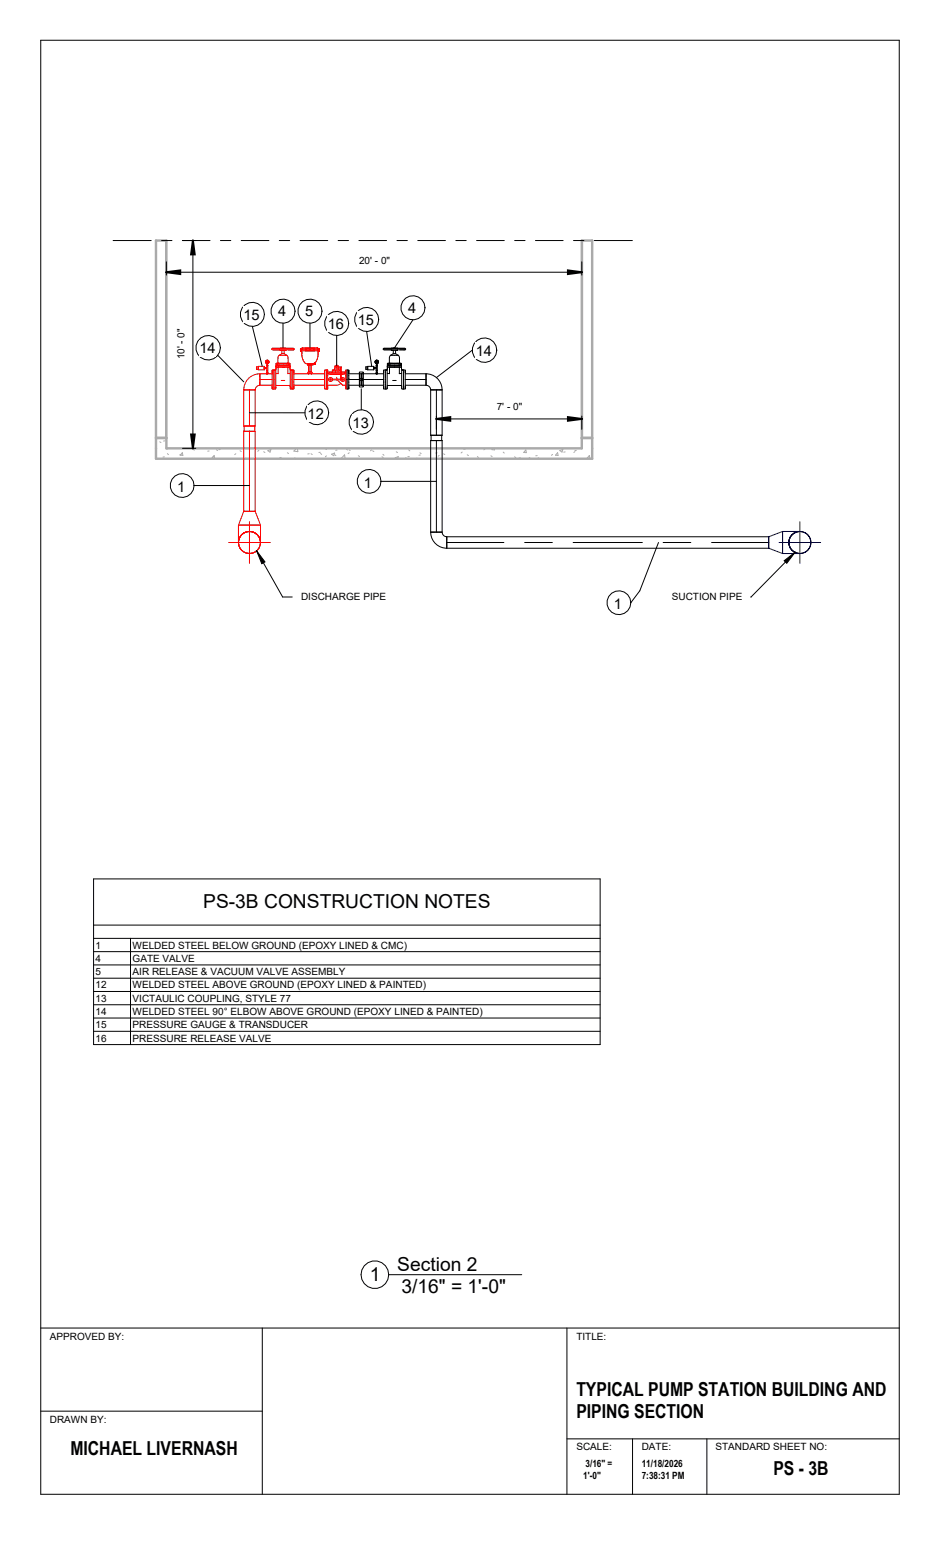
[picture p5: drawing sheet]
<svg xmlns="http://www.w3.org/2000/svg" width="216mm" height="356mm" viewBox="0 0 216 356" stroke-linecap="round" stroke-linejoin="round" font-family="sans-serif">
<g fill="none" stroke="#aaa" stroke-width=".23">
<path d="M38 55.2v45.3M133.8 55.2v45.3M36.7 101.4l.3 .2M37.8 104.9h-.4M37.9 101.2h-.3M38.4 104.1l.3 .3M38.6 102.9l-.2 .2M39 102.9l.1 .1M41.6 104.4h-.3M41.9 103.9l.1 .6h-.6zM44.3 103l.2 .2M44.4 103.1l.2 .3"/>
<path d="M47.3 102.9h.1M48 103.5l-.3 .1M49 104.8l-.2 .2M49.2 104.6l.1 .6-.6-.1zM49.7 103.2l.3 .2M50.6 103.2h-.3M54.2 104.2l-.3 .2M55.1 103.5l.3 .2M56.4 105.3l.1-.1v.1M59.5 103.4l-.3 .2M60.6 103.7l.2 .2M61.5 103.5l.7-.3-.2 .6z"/>
<path d="M64.6 105l-.3 .1M66 103.9l.3 .2M67.7 105.1l.2 .2M68.1 102.9l-.6 .7 .9 .1-.1-.8M69.5 102.9l.1 .1M71 104.2h-.3M71.4 104.2l.3 .1M73.6 103.8l-.4 .1M73.6 104.1l.3 .2M74.7 103l.3 .2M75 104.7l-.3 .2M76.1 104.3l.8-.3-.3 .6z"/>
<path d="M76.9 104.4l.2 .2M77.4 103.3l-.3 .1M78.8 105.3l-.4-.1 .8-.8 .1 .9M79.6 103.1l.2 .2M80.2 103.3l.2 .1M80.2 103.9l-.3 .2M82.3 104.6l.3 .2M85.4 103.3l-.3 .2M85.6 103.5l.3 .2M87.7 104.9l.3 .1M87.9 104.3l.3 .2M91 103.7l.3 .2"/>
<path d="M91.1 105.3l-.3-.2 .7-.3-.2 .5M93.2 105.1l.2 .2M93.9 103.3l.2 .2M94 104.8h-.3M95.7 105.2l-.1 .1M96.4 103.9l.3 .2M96.5 104.5h-.3M100.4 104h-.3M100.9 104.5l-.3 .2M101.9 104.2l.3 .2M106.2 103.8l-.3 .2M106.8 103.1l-.3 .1"/>
<path d="M107.3 104.4l.3 .2M109.6 104.8l.3 .2M111.4 103.1l-.3 .2M112.7 104.6l.3 .2M113.2 102.9l-.2 .3 .6 .1-.1-.4M114.4 102.9h.1M115.6 103.8l.2 .2M118.2 104.9l.3 .1M119.5 105.1h-.3M120.8 103.3l.1 .6h-.6zM121.7 102.9l.1 .1M121.7 105l-.3 .2"/>
<path d="M123.4 104.6h-.3M123.6 105.1l.3 .2M126.9 104.3l-.2 .2M128.1 103.9l.1 .7-.6-.1zM128.6 103.4l.7-.2-.2 .6zM129.8 103.7l-.3 .1M132.1 103.7l-.3 .2M132.4 103.4l-.4 .1M133.6 101h.1M135.4 104.6l.1 .6-.6-.1zM136 102.9h-.1"/>
</g>
<path d="M35.8 55.2h2.4v47.7h95.4v-47.7h2.4v50.1h-100.2zM35.8 100.5h2.4M133.6 100.5h2.4" fill="none" stroke="#aaa" stroke-width=".56"/>
<g fill="none" stroke="#f00" stroke-width=".23">
<path d="M62.6 80l-.1 .3M64.3 79.9l-1.7 .1M64.3 79.9h1.4M64.9 79.9h-.6M64.9 79.9h.2M65.1 79.9h.6M65.7 79.9l1.7 .1h-4.8M69.3 80v.1M69.4 80v.1M69.5 79.9v.2M69.5 79.9h.7M69.5 79.9h.2"/>
<path d="M69.5 79.9h.1M69.5 80l-.3 .1M70.2 80v.1M70.2 79.9h1.9M70.2 79.9v.1M70.3 80v.1M71.1 80v.1M71.3 80v.1M72.1 80v.1M72.1 79.9h.8M72.1 79.9v.1M72.2 80v.1"/>
<path d="M72.7 79.9h.2M72.9 79.9h.1M72.9 80l.3 .1M72.9 79.9v.2M73 80v.1M73.1 80v.1M56 97.8h.1M56 97.8h1.3M56 99v18.4M56 89.5h2.6M56 89.5v8.3M56.1 99h-.1"/>
<path d="M56.1 97.8h1.2M56.1 99h1.2M56.1 97.8v1.2M57.3 97.8h1.3M57.3 99h-1.3M57.3 97.8h1.2M57.3 99h1.2M57.3 99v18.4M57.3 89.5v8.3M58.5 97.8h.1M58.5 97.8v1.2M58.6 99h-1.3"/>
<path d="M58.6 99h-.1M58.6 99v18.4M58.6 89.5v8.3M58.9 84.2v.6M58.9 84.8h.4M59.3 84.1v.8h1.4v-.8M59.3 84.1l-.4 .1v.6M59.3 84.8v.1M59.3 84.2v.6M59.3 84.1h1.4M59.7 88.4a1.06 1.06 0 0 0-1.1 1.1M59.7 85.8a3.7 3.7 0 0 0-3.7 3.7"/>
<path d="M59.7 85.8v2.6M59.7 85.8h2.8M59.7 88.4h2.8M59.7 87.1h2.8M59.7 85.9v2.5M60.7 84.6v.3M60.7 84.1v.3M60.7 84.4l.2 .1M60.7 84.5v.1M60.7 84.4v.1M60.7 84.5h.2M60.9 84.4v.2"/>
<path d="M60.9 84.5l-.2 .1M60.9 84.4h.4M60.9 84.6h.4M60.9 84.4h.1M60.9 84.6h.1M61.2 85.7h.4M61.2 85.7l.1 .1M61.3 85h.2M61.3 84h.2M61.3 84.4l.1 .1-.1 .1M61.3 85h.1M61.3 84.6v.9"/>
<path d="M61.3 84h.1M61.3 84.4h.1M61.3 84.6h.1M61.3 85.8h.1M61.3 85.5l-.1 .2M61.3 85.5h.1M61.3 83.8h.1M61.3 83.8v.6M61.3 83.5v.3M61.4 85.8h.1M61.4 85.5h.1M61.4 83.1h.1"/>
<path d="M61.4 84h.1M61.4 83.8h.1M61.4 83h.1M61.4 83l-.2 .3 .2-.2M61.4 82.7a.36 .36 0 0 0-.4 .4 .36 .36 0 0 0 .4 .3M61.4 82.7a.36 .36 0 0 1 .3 .4 .36 .36 0 0 1-.3 .3M61.4 85h.1M61.4 83.8v.2M61.4 85v.5M61.4 83h.2l-.2 .1M61.4 83.5l.1 .3M61.5 83.8v1.7"/>
<path d="M61.5 85.8h.1M61.5 85.5l.1 .2M61.6 85.7l-.1 .1M62.5 84.9l.8 .2v4.1M62.5 87.1v2.2v-.6M62.5 85.6v-.7v2.2M62.9 85.2v4M62.9 84.9v.4M62.9 85.4v.2M62.9 85.8v.3M62.9 86.4v.3M62.9 87.5v.4"/>
<path d="M62.9 88.1v.3M62.9 88.6v.2M62.9 89v.3M62.9 86.2v.1M62.9 87v.3M63.1 84.9v.1M63.3 89.3h-.8M63.3 88.6l.2-.1h3l.2 .7M63.3 89v.2M63.3 88.8v.2M63.3 89.2h.1M63.3 85.6l.6 .2"/>
<path d="M63.4 84.2l1.6 .1M63.4 84.7l-.3 .2M63.4 83.8h.7zM63.5 83.4l-.1 1.3M63.8 83.9h-.4h1.6M63.8 83.4h.9M63.8 83.4h1.2M63.8 84.3l.1 1.5M63.8 83.4h-.3h1.5M63.8 84.3h1.2M63.8 84.3h.3M63.8 83.4h.3z"/>
<path d="M64.1 81.6h1.8M64.2 83.4h.1M64.3 80.4h1.4M64.3 80.4h.4v.8M64.4 81.6h.1M64.6 87.3h.4M65 83.4h1.2M65 83.4h1.5h-.3M65 84.3h1.5M65 83.4h1.5M65 83.8l1.6 .1zM65 87.3h.4"/>
<path d="M65 84.3h.4M65.3 83.4h.9M65.3 81.2l.8 .7 .1 1.5M65.3 81.2h-.6l-.7 .4-.2 .6v1.2h-.3h1.5M65.4 84.3h.8l-.1 1.5M65.6 81.6h.1M65.7 80.4h-.4v.8M65.7 80.3h.1M65.7 80.3v.1M65.7 83.4h.1M65.9 83.8h.7zM66 83.4h.1"/>
<path d="M66.1 84.3h.1M66.2 83.4h.2M66.2 80.3h1.2M66.5 83.4h.1M66.5 83.4l.1 1.3 .3 .3M66.6 84.2l-.1 .1M66.7 85.6l-.6 .2M66.7 85.1v4.1M66.7 89.2l.8 .1M67.1 85.2v4.1M67.1 86.4v.9M67.1 85.8v.3"/>
<path d="M67.1 85.4v.2M67.1 84.9v.4M67.1 89v.2M67.1 88.6v.2M67.1 88.1v.5M67.1 87.5v.4M67.1 86.2v.1M67.4 80.3h-4.8h1.7v.1M67.5 84.9l-.8 .1M67.5 87.1v2.2v-.6M67.5 85.6v-.7v2.2M67.5 85.8h3.4"/>
<path d="M67.5 88.4h7M67.5 87.7v.1M67.5 87.1h7M67.5 80l-.1 .3M69 80.3h.1M69 80.5h.1M69 80.1h.1M69 80.1v.4M69.1 80.3h-.1h4.4h-.2M69.1 80.1h-.1h1.2M69.2 80.5h-.2h1.2M69.3 81.1l.1 .9 .3 .8"/>
<path d="M69.3 80.6v.4M69.3 80.6h.1M69.7 82.8l.1 .2M69.8 83l.3 .4M70.1 80.1h.3M70.1 83.4l.5 .1M70.2 80.5h1.9M70.2 80.1h1.9M70.2 80.1v.4M70.6 83.5h.1M70.7 83.5h1h-.3M70.7 83.5h1"/>
<path d="M70.7 85.6h1M70.7 85.6l.1 .2M70.7 83.5h.2M70.8 83.8h.4M70.8 83.8h.1M70.8 85.8h.7M70.8 85.3h.7M70.8 85.8h.1M70.8 85.3l-.1 .3M70.9 83.8v1.5M70.9 83.5l-.1 .3M70.9 83.5h.5"/>
<path d="M70.9 83.5h.1M70.9 83.5h.3M71 85.8h.1M71.1 80.1h.2M71.1 83.5h.1M71.1 83.8h.2M71.2 83.8h.4M71.2 83.5h.1M71.2 83.8v1.5M71.2 83.5h.2M71.4 85.8h.1M71.4 83.5h.2"/>
<path d="M71.5 83.5h.1M71.5 85.8h3M71.5 83.8h.1M71.5 83.8v1.5M71.5 85.8h.1M71.5 85.3l.2 .3M71.6 83.5v.3M71.7 83.5l.5 .1M71.7 85.6l-.2 .2M71.8 83.5v.1M71.8 83.5l.4 .1M72 80.1h.3"/>
<path d="M72.1 83.4l-.4 .1M72.1 80.5h1.3h-.2M72.1 83.4v.3l-.3-.1M72.1 80.1h1.3h-.2M72.1 80.1v.4M72.2 83.5v.1M72.3 83.3l-.2 .1M72.3 83.3h.1M72.3 83.5h.1M72.4 83.3h.1M72.4 83.5l-.2 .1M72.4 83.3v.2"/>
<path d="M72.5 83.2l-.1 .1M72.5 83.2h.1M72.6 83.1l-.1 .1M72.6 83h.1M72.9 82.5l-.3 .5M72.9 82.4h.1M73 81.6l-.1 .8M73.1 80.6h.1M73.1 80.6v.3M73.1 80.9l-.1 .7M73.1 80.5v.1M73.3 80.3h.1"/>
<path d="M73.3 80.1v.4M74.5 87.1v2.2v-.6M74.5 85.6v-.7v2.2M74.5 84.9h.8M74.5 89.3h.8M74.9 84.9v4.4zM75.3 88.4h2l1-.4 .4 .4M75.3 84.9v4.4M75.3 88.7v.6M75.3 84.9v.7M75.3 85.8h.2M75.3 86.1v.2"/>
<path d="M75.5 85.4h.8M75.5 85.4h2.7h-1.9M75.5 85.4v.5M75.5 85.9h2.7h-2.5M75.8 87.1h.1M75.8 87.1l.2 .1M75.8 86h2.4M76 87l-.2 .1M76.3 85.4h.1M76.3 85h.3M76.4 87a.46 .46 0 0 0-.7-.3 .46 .46 0 0 0 0 .8 .46 .46 0 0 0 .7-.3M76.6 85h-.3v.4"/>
<path d="M76.6 85h.3M76.9 84.1l-.1 .9M76.9 84.1h.3M76.9 84.1h.8M77.2 84.1v-.2h.3v.2M77.2 84.1h.3M77.2 84.3l.2 .7M77.2 84.3v.7M77.3 83.9v.2M77.3 86.6v.3M77.3 87h.1M77.4 84.5h.8"/>
<path d="M77.4 87.2l1.3 1.2M77.5 84.1h.2M77.6 85.4v-.4h-.6v.4M77.7 84.1v.2M77.7 84.5l.2 .5M77.8 85h.4M78.2 87v-2.6l.2-.1v2.7M78.2 87l-2.4 .1h3M78.2 87h.2M78.4 84.3h-1.2M78.4 85.4h.7v.5h-.7h.5M78.4 86h.4"/>
<path d="M78.4 86.8a.46 .46 0 0 1 .7 .1 .46 .46 0 0 1-.2 .7 .46 .46 0 0 1-.6-.4M78.4 87h.1M78.4 87h.3M78.7 87.2v.1M78.7 87l.1 .1M78.7 87h.1M78.7 87.3h.1M78.7 88.4h.7M78.8 87.1h.1M78.8 87.1l-.1 .2M79.1 85.8h.3M79.4 88.3v.1"/>
<path d="M79.4 85.6v-.7v4.4v-.9M79.4 84.9h.3v4.4h-.3M79.4 86.2v.1M56 117.4h1M56 117.4l-1.2 3.2M57.3 117.4h1.3M57.3 117.4h-.2M57.3 119.8v9.5M58.6 117.4h-2.6M58.6 117.4l1.2 3.2M52.5 124.5h9.6M54.8 124.5a2.53 2.53 0 0 0 2.5 2.6"/>
<path d="M54.8 124.5l.1-.6a2.53 2.53 0 0 0 2.4 3.2M54.8 120.6h5M54.8 120.6v3.9M55.5 122.8l-.5 .7-.2 1M55.5 122.8l-.6 1.1M55.5 122.7l.5-.3-.5 .3M56.1 122.3l.5-.2zM56.7 122.1l.6-.1zM57.3 122a2.53 2.53 0 0 0-2.5 2.5 2.53 2.53 0 0 0 2.5 2.6M57.3 122a2.53 2.53 0 0 1 2.5 2.5 2.53 2.53 0 0 1-2.5 2.6M57.3 122l.6 .1zM58 122.1l.5 .2z"/>
<path d="M58.6 122.4l.5 .3zM59.1 122.8l.5 .7 .2 1M59.1 122.8l.6 1.1M59.8 120.6v3.9M59.8 124.5a2.53 2.53 0 0 1-2.5 2.6M59.8 124.5l-.1-.6a2.53 2.53 0 0 1-2.4 3.2"/>
<circle cx="61.4" cy="83.1" r=".4"/>
</g>
<g fill="none" stroke="#000" stroke-width=".23">
<path d="M26 55.2h8.7M37.1 55.2h2.4M41.9 55.2h6.3M44.3 55.2v47.7M50.6 55.2h2.4M55.4 55.2h6.4M64.1 55.2h2.4M68.9 55.2h6.4M77.7 55.2h2.3M82.4 55.2h6.4M91.2 55.2h2.4M95.9 55.2h6.4"/>
<path d="M104.7 55.2h2.4M109.5 55.2h6.3M118.2 55.2h2.4M123 55.2h6.3M131.7 55.2h2.4M136.5 55.2h8.7M88.2 80l-.1 .3M89.9 79.9l-1.7 .1M89.9 79.9h1.4M91.3 79.9l1.7 .1h-4.8M80.1 87.1v2.2v-.6M80.1 85.6v-.7v2.2"/>
<path d="M80.1 84.9h-.4v4.4h.4M80.1 85.8h8M80.1 88.4h8M80.1 87.1h2.5M80.1 86.2v.1M80.1 86.8v.2M80.1 87.7v.1M80.1 88.3v.1M82.6 85.4v1.7zM82.6 87.1v1.7zM82.6 85.4h.8M82.6 88.8h.8"/>
<path d="M82.7 86.9h.6v.5h-.6zM83 85.8v2.6M83.4 87.1v1.7zM83.4 85.4v1.7zM83.4 87.1h4.7M84.1 84.2v.6M84.1 84.8h.3M84.4 84.1v.8h1.4v-.8M84.4 84.1l-.3 .1v.6M84.4 84.8v.1M84.4 84.2v.6M84.4 84.1h1.4"/>
<path d="M85.8 84.4l.2 .1M85.8 84.5v.1M85.8 84.4v.1M85.8 84.6v.3M85.8 84.1v.3M85.8 84.5h.2M86 84.5l-.2 .1M86 84.4v.2M86 84.4h.4M86 84.6h.4M86 84.4h.1M86 84.6h.1"/>
<path d="M86.3 85.7h.4M86.3 85.7l.1 .1M86.4 85h.3M86.4 84h.3M86.4 84.4l.1 .1-.1 .1M86.4 84.6v.9M86.4 85h.1M86.4 84h.1M86.4 84.4h.1M86.4 84.6h.1M86.4 85.8h.1M86.4 85.5l-.1 .2"/>
<path d="M86.4 85.5h.1M86.4 83.8h.1M86.4 83.8v.6M86.5 84h.1M86.5 85.5h.1M86.5 85.8h.1M86.5 85h.1M86.5 83.5l-.1 .3M86.5 83.1h.1M86.5 83.8h.1M86.5 83h.1M86.5 83l-.2 .3 .2-.2"/>
<path d="M86.5 82.7a.4 .4 0 0 1 .4 .4 .4 .4 0 0 1-.4 .4M86.5 82.7a.4 .4 0 0 0-.4 .4 .4 .4 0 0 0 .4 .4M86.5 82.7l.4 .2M86.5 85.8h.2M86.5 83.8v.2M86.5 85v.5M86.5 83h.2l-.2 .1M86.6 85.5h.1M86.6 83.5v.3M86.6 85.8h.1M86.6 83.8v1.7M86.7 85.8h.1"/>
<path d="M86.7 85.5v.2M86.7 85.7v.1M86.9 83.3l-.4 .2M86.9 82.9v.4M88.1 84.9l.8 .2v4.1M88.1 87.1v2.2v-.6M88.1 85.6v-.7v2.2M88.1 87.7v.1M88.5 85.2v4M88.5 84.9v.4M88.5 85.4v.2M88.5 85.8v.3"/>
<path d="M88.5 86.4v.3M88.5 87.5v.4M88.5 88.1v.3M88.5 88.6v.2M88.5 89v.3M88.5 86.2v.1M88.5 87v.3M88.9 88.6l.2-.1h3l.2 .7M88.9 89v.2M88.9 89.2l-.8 .1M88.9 88.8v.2M88.9 85.6l.6 .2"/>
<path d="M89 84.2l1.6 .1M89 83.8h.7zM89 83.4v1.3l-.3 .3M89.2 83.4h-.2h1.6M89.3 83.4h.1M89.4 83.9h-.4h1.6M89.4 83.4h.9M89.4 83.4h1.2M89.4 83.8h-.4h1.6M89.4 84.3l.1 1.5M89.4 83.4h-.4h1.6M89.4 84.3h1.2"/>
<path d="M89.4 84.3h.2M89.4 83.4h.2zM89.7 81.6l-.2 .3-.2 1.5M89.8 83.4h.1M89.9 80.4h1.4M89.9 80.4h.4v.8M90 81.6h.1M90.2 87.3h.8M90.6 83.4h1.2M90.6 83.4h1.5h-.3M90.6 84.3h1.5M90.6 83.4h1.5"/>
<path d="M90.6 83.9h1.6h-.4M90.9 83.4h.9M90.9 81.2l.6 .4h-1.8M90.9 81.2h-.6l-.6 .4M91.2 81.6h.1M91.3 80.4h-.4v.8M91.3 80.3h.1M91.3 80.3v.1M91.3 83.4h.1M91.5 83.8h.7zM91.5 81.6l.2 .3 .1 1.5M91.6 83.4h.1"/>
<path d="M91.7 84.3h-1.1M91.8 83.4h.2M91.8 84.3l-.1 1.5M91.8 80.3h1M92.1 83.4h.1M92.1 83.4l.1 1.3 .3 .3M92.2 84.2l-.1 .1M92.3 85.6l-.6 .2M92.3 85.1v4.1M92.3 89.2l.8 .1M92.7 85.2v4.1M92.7 86.4v.9"/>
<path d="M92.7 85.8v.3M92.7 85.4v.2M92.7 84.9v.4M92.7 89v.2M92.7 88.6v.2M92.7 88.1v.5M92.7 87.5v.4M92.7 86.2v.1M92.8 80.3h.2M93 80.3h-4.8h1.7v.1M93.1 84.9l-.8 .1M93.1 87.1v2.2v-.6"/>
<path d="M93.1 85.6v-.7v2.2M93.1 85.8h4.8M93.1 88.4h4.8M93.1 87.1h4.8M93.1 80l-.1 .3M97.9 88.4a1.06 1.06 0 0 1 1 1.1M97.9 85.8a3.7 3.7 0 0 1 3.6 3.7M97.9 85.8v2.6M97.9 85.9v2.5M98.9 89.5h2.6M98.9 99.9h1.3M98.9 99.9h.1"/>
<path d="M98.9 89.5v10.4M99 89.5h2.5M99 99.9h1.2M99 99.9v1.2M100.2 99.9h1.3M100.2 99.9h1.2M100.2 89.5v10.4M101.4 99.9h.1M101.4 99.9v1.2M101.5 89.5v10.4M41.9 102.9h3.1M98.9 101.1h.1"/>
<path d="M98.9 101.1h1.3M98.9 101.1v21.1M99 101.1h1.2M100.2 101.1h1.3M100.2 101.1h1.2M100.2 101.1v21.1M101.4 101.1h.1M101.5 101.1v21.1M98.9 122.2a3.7 3.7 0 0 0 3.7 3.7M98.9 122.2h2.6M99 122.2h2.5M101.5 122.2a1.06 1.06 0 0 0 1.1 1"/>
<path d="M102.6 123.3v1.2M102.6 123.2v2.7M102.6 123.2h74M102.6 125.9h74M102.6 124.5v1.3M102.6 124.5h13.1M120.5 124.5h6.4M131.6 124.5h15.9M152.3 124.5h6.4M163.4 124.5h13.2M176.6 123.3v.4M176.6 123.8v.2"/>
<path d="M176.6 124.1v.4M176.6 124.5v.4M176.6 125.1v.2M176.6 125.4v.4"/>
<circle cx="86.5" cy="83.1" r=".36"/>
</g>
<g fill="none" stroke="#000080" stroke-width=".23">
<path d="M183.7 119.8v9.5M178.9 124.5h9.6M179.7 122v5.1M179.7 122l-3.1 1.2v2.7l3.1 1.2M179.7 122h4M179.7 127.1h4M181.2 124.5a2.53 2.53 0 0 0 2.5 2.6 2.53 2.53 0 0 0 2.5-2.6M181.2 124.5a2.53 2.53 0 0 1 2.5-2.5 2.53 2.53 0 0 1 2.5 2.5M181.2 124.5l.1 .7zM181.3 123.9l-.1 .6zM181.3 125.2l.2 .6zM181.5 123.3l-.2 .6z"/>
<path d="M181.5 125.8l.4 .5zM181.9 122.8l-.4 .5zM181.9 126.3l.8 .5 1 .3M181.9 126.3l1.2 .7M183.1 122.1l-1.2 .6M183.1 122.1a2.53 2.53 0 0 1 3.1 2.4M183.1 127l.6 .1M183.7 122a2.53 2.53 0 0 1 2.6 2.5M183.7 122l-1 .2-.8 .5M183.7 122l-.6 .1M186.2 124.5a2.53 2.53 0 0 1-3.1 2.5M186.3 124.5a2.53 2.53 0 0 1-2.6 2.6"/>
</g>
<path d="M44.3 55.2l.4 3.2h-.8zM43.9 99.7h.8l-.4 3.2z" fill="#000"/>
<path d="M44.3 55.2l.4 3.2h-.8zM43.9 99.7h.8l-.4 3.2z" fill="none" stroke="#000" stroke-width=".46"/>
<path d="M40.2 75.4h2.7v7.1h-2.7z" fill="#fff"/>
<path d="M38.2 62.5h95.4M38.2 60.1v3.1M133.6 60.1v3.1" fill="none" stroke="#000" stroke-width=".23"/>
<path d="M38.2 62.5l3.2-.4v.8zM130.4 62.1l3.2 .4-3.2 .4z" fill="#000"/>
<path d="M38.2 62.5l3.2-.4v.8zM130.4 62.1l3.2 .4-3.2 .4z" fill="none" stroke="#000" stroke-width=".46"/>
<path d="M82.5 58.4h7.1v2.7h-7.1z" fill="#fff"/>
<path d="M100.2 96.2h33.4M100.2 95.5v3.1M133.6 95.5v3.1" fill="none" stroke="#000" stroke-width=".23"/>
<path d="M100.2 96.2l3.2-.4v.8zM130.4 95.8l3.2 .4-3.2 .4z" fill="#000"/>
<path d="M100.2 96.2l3.2-.4v.8zM130.4 95.8l3.2 .4-3.2 .4z" fill="none" stroke="#000" stroke-width=".46"/>
<path d="M114.1 92.1h5.9v2.6h-5.9z" fill="#fff"/>
<path d="M180.1 128.7l2.5-1.9-1.9 2.5zM182.6 126.8l-10.2 10.3" fill="none" stroke="#000" stroke-width=".23"/>
<path d="M180.1 128.7l2.5-1.9-1.9 2.5z" fill="#000"/>
<path d="M154.3 135.7h16.1v2.7h-16.1z" fill="#fff"/>
<path d="M58.9 126.4l2 2.6-.8 .4z" fill="#000"/>
<path d="M58.9 126.4l2 2.6-.8 .4zM58.9 126.4l6 10.7h2.2" fill="none" stroke="#000" stroke-width=".23"/>
<path d="M69.2 135.7h19.4v2.7h-19.4z" fill="#fff"/>
<g fill="none" stroke="#000" stroke-width=".23">
<path d="M151.2 124.5l-4.2 11.1-2.1 2.8"/>
<circle cx="142.1" cy="138.4" r="2.74"/>
</g>
<path d="M141 136.7h1.8v3.8h-1.8z" fill="#fff"/>
<g fill="none" stroke="#000" stroke-width=".23">
<path d="M87.5 110.5h12.7"/>
<circle cx="84.8" cy="110.5" r="2.74"/>
</g>
<path d="M83.6 108.8h1.9v3.9h-1.9z" fill="#fff"/>
<g fill="none" stroke="#000" stroke-width=".23">
<path d="M108.5 80.4l-8.3 6.3"/>
<circle cx="111.3" cy="80.4" r="2.81"/>
</g>
<path d="M109.3 78.6h3.7v3.8h-3.7z" fill="#fff"/>
<g fill="none" stroke="#000" stroke-width=".23">
<path d="M94.8 73.4l-4.2 6.5"/>
<circle cx="94.8" cy="70.7" r="2.77"/>
</g>
<path d="M93.7 68.8h1.9v3.8h-1.9z" fill="#fff"/>
<g fill="none" stroke="#000" stroke-width=".23">
<path d="M84.2 76.1l1.2 8"/>
<circle cx="84.2" cy="73.3" r="2.77"/>
</g>
<path d="M82.2 71.4h3.7v3.9h-3.7z" fill="#fff"/>
<g fill="none" stroke="#000" stroke-width=".23">
<path d="M77.3 77v6.9"/>
<circle cx="77.3" cy="74.2" r="2.77"/>
</g>
<path d="M75.3 72.3h3.7v3.9h-3.7z" fill="#fff"/>
<g fill="none" stroke="#000" stroke-width=".23">
<path d="M71.2 74.2v5.7"/>
<circle cx="71.2" cy="71.4" r="2.77"/>
</g>
<path d="M70.1 69.5h1.8v3.9h-1.8z" fill="#fff"/>
<g fill="none" stroke="#000" stroke-width=".23">
<path d="M65 74.2v5.7"/>
<circle cx="65" cy="71.4" r="2.77"/>
</g>
<path d="M63.9 69.5h1.8v3.9h-1.8z" fill="#fff"/>
<g fill="none" stroke="#000" stroke-width=".23">
<path d="M58 74.9l2.2 9.2"/>
<circle cx="58" cy="72.2" r="2.77"/>
</g>
<path d="M55.9 70.3h3.7v3.8h-3.7z" fill="#fff"/>
<g fill="none" stroke="#000" stroke-width=".23">
<path d="M50 81.6l6 6.1"/>
<circle cx="47.8" cy="79.8" r="2.81"/>
</g>
<path d="M45.8 78h3.7v3.9h-3.7z" fill="#fff"/>
<g fill="none" stroke="#000" stroke-width=".23">
<path d="M57.3 94.8h12.7"/>
<circle cx="72.8" cy="94.8" r="2.74"/>
</g>
<path d="M70.7 93.1h3.7v3.8h-3.7z" fill="#fff"/>
<g fill="none" stroke="#000" stroke-width=".23">
<path d="M83 89.3v4.8"/>
<circle cx="83" cy="96.9" r="2.81"/>
</g>
<path d="M81 95.1h3.7v3.8h-3.7z" fill="#fff"/>
<g fill="none" stroke="#000" stroke-width=".23">
<path d="M57.3 111.5h-12.7"/>
<circle cx="41.8" cy="111.5" r="2.74"/>
</g>
<path d="M40.7 109.8h1.8v3.8h-1.8z" fill="#fff"/>
<path d="M9.4 9.2h197.1v333.8h-197.1zM9.4 304.9h197.1M60.2 304.9v38.1M130.2 304.9v38.1M9.4 324h50.8M130.2 330.3h76.3M145.3 330.3v12.7M162.4 330.3v12.7" fill="none" stroke="#000" stroke-width=".23"/>
<g fill="#fff">
<path d="M132.4 330.8h8.1v2.7h-8.1z"/>
<path d="M147.4 330.8h6.8v2.7h-6.8z"/>
<path d="M164.3 330.8h25.7v2.7h-25.7z"/>
<path d="M132.4 305.4h6.8v2.7h-6.8z"/>
<path d="M11.4 305.4h17.1v2.7h-17.1z"/>
<path d="M11.4 324.4h13.3v2.7h-13.3z"/>
<path d="M134 334.6h6.8v2.8h-6.8z"/>
<path d="M134 337.4h4.1v2.7h-4.1z"/>
<path d="M147.4 334.6h9.5v2.8h-9.5z"/>
<path d="M147.4 337.4h10v2.7h-10z"/>
<path d="M132.4 316.3h72v5.1h-72z"/>
<path d="M132.4 321.4h29.7v5.1h-29.7z"/>
<path d="M177.6 334.6h12.8v5.1h-12.8z"/>
<path d="M16.2 329.9h38.9v5.2h-38.9z"/>
</g>
<g fill="none" stroke="#000" stroke-width=".23">
<path d="M21.5 201.8h116.3v38h-116.3zM21.5 218.5h116.3M21.5 215.4h116.3M21.5 212.4h116.3M30 215.4v24.4M21.5 236.8h116.3M21.5 233.7h116.3M21.5 230.7h116.3M21.5 227.6h116.3M21.5 224.6h116.3M21.5 221.5h116.3M89.3 292.6h30.5"/>
<circle cx="86.1" cy="292.6" r="3.2"/>
</g>
<g font-size="4.4">
<text x="46.7" y="208.5">PS-3B CONSTRUCTION NOTES</text>
<text x="91.2" y="291.8">Section 2</text>
<text x="84.9" y="294">1</text>
<text x="92.2" y="296.9">3/16&quot; = 1'-0&quot;</text>
<text x="132.4" y="320.4">TYPICAL PUMP STATION BUILDING AND</text>
<text x="132.4" y="325.5">PIPING SECTION</text>
<text x="16.2" y="334.1">MICHAEL LIVERNASH</text>
<text x="177.6" y="338.7">PS - 3B</text>
</g>
<g font-size="3.4">
<text x="93.7" y="71.9">4</text>
<text x="55.9" y="73.4">15</text>
<text x="63.9" y="72.6">4</text>
<text x="70.1" y="72.6">5</text>
<text x="75.3" y="75.5">16</text>
<text x="82.2" y="74.6">15</text>
<text x="45.8" y="81.1">14</text>
<text x="109.3" y="81.7">14</text>
<text x="70.7" y="96.2">12</text>
<text x="81" y="98.2">13</text>
<text x="40.7" y="112.9">1</text>
<text x="83.6" y="112">1</text>
<text x="141" y="139.8">1</text>
</g>
<g font-size="2.3">
<text x="82.5" y="60.5">20' - 0&quot;</text>
<text x="42.3" y="82.5" transform="rotate(-90 42.3 82.5)">10' - 0&quot;</text>
<text x="114.1" y="94.2">7' - 0&quot;</text>
<text x="69.2" y="137.8">DISCHARGE PIPE</text>
<text x="154.3" y="137.8">SUCTION PIPE</text>
<text x="22" y="217.8">1</text>
<text x="22" y="220.8">4</text>
<text x="30.5" y="217.8">WELDED STEEL BELOW GROUND (EPOXY LINED &amp; CMC)</text>
<text x="30.5" y="220.8">GATE VALVE</text>
<text x="22" y="223.9">5</text>
<text x="22" y="226.9">12</text>
<text x="30.5" y="223.9">AIR RELEASE &amp; VACUUM VALVE ASSEMBLY</text>
<text x="30.5" y="226.9">WELDED STEEL ABOVE GROUND (EPOXY LINED &amp; PAINTED)</text>
<text x="22" y="230">13</text>
<text x="22" y="233">14</text>
<text x="30.5" y="230">VICTAULIC COUPLING, STYLE 77</text>
<text x="30.5" y="233">WELDED STEEL 90° ELBOW ABOVE GROUND (EPOXY LINED &amp; PAINTED)</text>
<text x="22" y="236.1">15</text>
<text x="22" y="239.1">16</text>
<text x="30.5" y="236.1">PRESSURE GAUGE &amp; TRANSDUCER</text>
<text x="30.5" y="239.1">PRESSURE RELEASE VALVE</text>
<text x="11.4" y="307.5">APPROVED BY:</text>
<text x="132.4" y="307.5">TITLE:</text>
<text x="11.4" y="326.6">DRAWN BY:</text>
<text x="132.4" y="332.9">SCALE:</text>
<text x="147.4" y="332.9">DATE:</text>
<text x="164.3" y="332.9">STANDARD SHEET NO:</text>
<text x="134" y="339.5">1'-0&quot;</text>
<text x="134.5" y="336.8">3/16&quot; =</text>
<text x="147.4" y="336.8">11/18/2026</text>
<text x="147.4" y="339.5">7:38:31 PM</text>
</g>
</svg>
